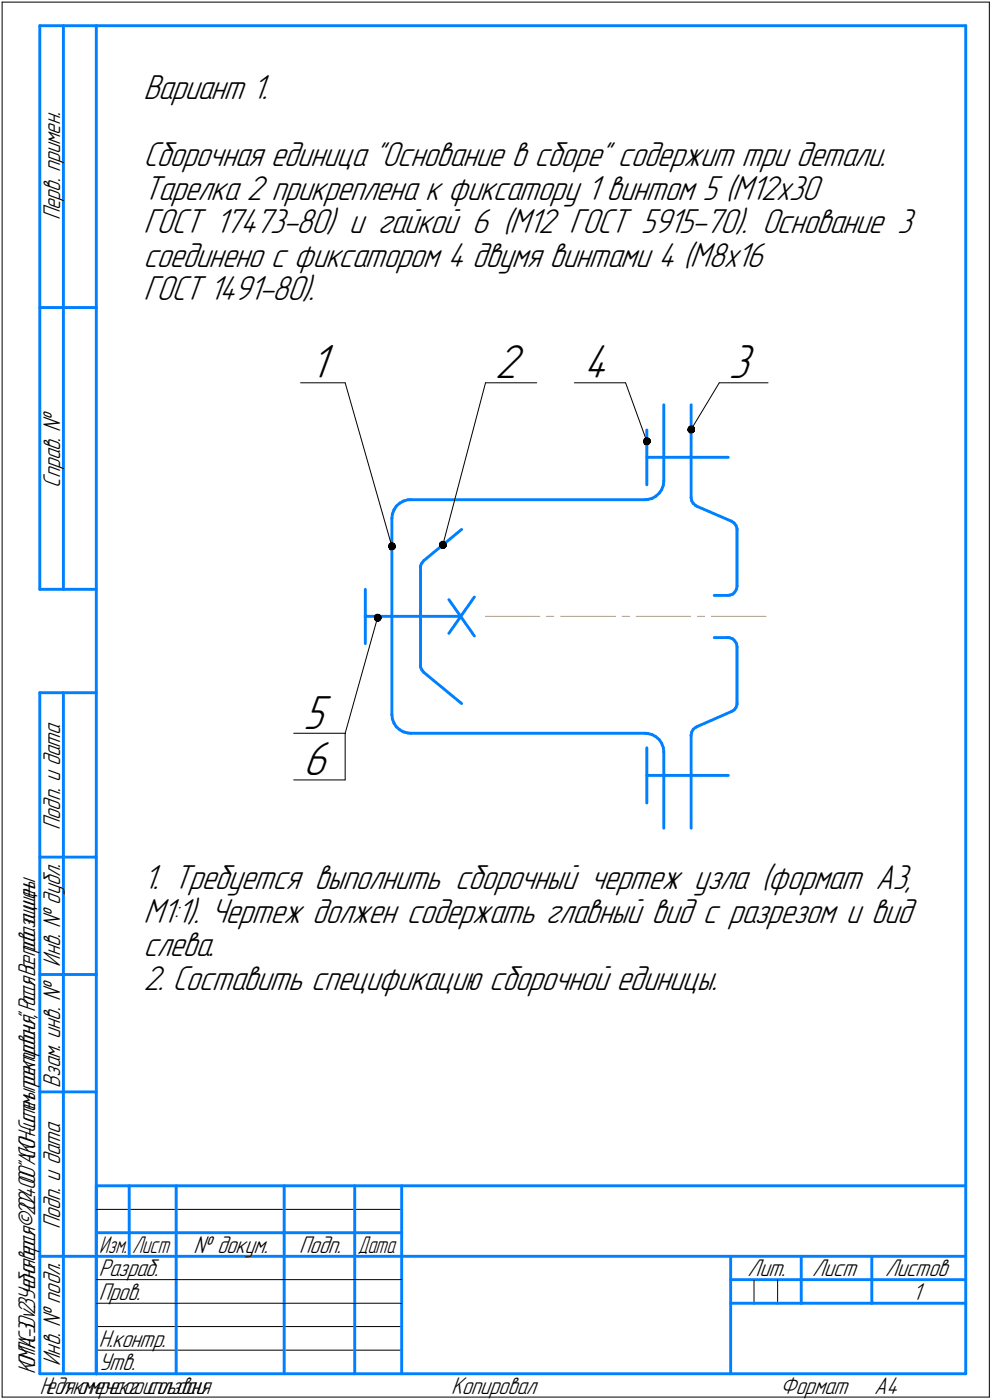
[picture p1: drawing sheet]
<svg xmlns="http://www.w3.org/2000/svg" width="211mm" height="298mm" viewBox="0 0 211 298" stroke-linecap="round" stroke-linejoin="round" font-family="sans-serif">
<g fill="none" stroke="#000" stroke-width=".21">
<path d="M.5 .5h210zM.5 .5v297zM210.5 .5v297zM64 81.5h9.4zM73.4 81.5l10 34.8zM103.3 81.5l-9.1 34.5zM103.3 81.5h10.9zM122.2 81.5h10.9zM133.1 81.5l4.5 12.5zM153 81.5l-6 9.9zM153 81.5h10.4zM80.3 131.5l-6.9 24.6z"/>
<path d="M62.5 156.1h10.9zM73.4 156.1v10zM62.5 166.1h10.9zM20.5 257.5h65zM20.5 272.5h17zM20.5 277.5h17zM37.5 272.5h23zM37.5 277.5h23zM60.5 272.5h15zM60.5 277.5h15zM75.5 272.5h10zM75.5 277.5h10z"/>
<path d="M160.4 272.5v5zM165.4 272.5v5zM.5 297.5h210zM20.5 282.4h65zM20.5 287.5h65z"/>
</g>
<g fill="none" stroke="#0080ff" stroke-width=".62">
<path d="M8.5 5.5v120zM8.5 5.5h12zM13.5 5.5v120zM20.5 5.5h185zM20.5 5.5v287zM205.5 5.5v287zM8.5 65.5h12zM137.6 91.6v11.6zM137.6 97.4h17.3zM141.2 86.2v16.2zM147 86.2v19.7zM83.4 110.3v20.9z"/>
<path d="M83.5 109.4l-.1 .9zM83.8 108.5l-.3 .9zM84.3 107.8l-.5 .7zM84.3 107.8l.8-.7zM85.1 107.1l.8-.4zM85.9 106.7l.9-.3zM86.8 106.4h.6zM87.4 106.4h49.9zM89.7 119.9l-.2 .6zM90.1 119.4l8.1-6.7zM90.1 119.4l-.4 .5zM137.3 106.4l.5-.1z"/>
<path d="M137.8 106.3l.9-.2zM138.7 106.1l.8-.4zM139.5 105.7l.8-.7zM140.8 104.3l-.5 .7zM141.1 103.3l-.3 1zM141.2 102.4l-.1 .9zM147 105.9l.2 .7zM147.2 106.6l.3 .6zM147.5 107.2l.5 .4zM148 107.6l.3 .2zM148.3 107.8l7.3 3.2zM155.6 111l.6 .4z"/>
<path d="M156.2 111.4l.4 .5zM156.6 111.9l.2 .7zM156.8 112.8v12zM156.8 112.6v.2zM8.5 125.5h12zM77.7 131.2h20.3zM77.7 125.5v6zM77.7 131v6zM83.4 131.2v21zM89.5 120.9v10.6zM89.5 120.5v.4zM89.5 131v10.6z"/>
<path d="M95.5 127.7l5.4 7.7zM100.9 127.1l-5.4 7.7zM151.9 126.8h2.9zM151.9 135.7h2.9zM154.8 126.8l.5-.1zM154.8 135.7l.5 .1zM155.3 126.7l.6-.2zM155.3 135.8l.6 .2zM155.9 136l.5 .5zM156.4 126l-.5 .5zM156.4 136.5l.3 .5zM156.7 125.4l-.3 .6z"/>
<path d="M156.7 137l.1 .7zM156.8 124.8l-.1 .6zM156.8 137.7v12zM8.5 147.5v145zM8.5 147.5h12zM13.5 147.5v145zM83.4 152.2l.1 .9zM83.5 153.1l.3 .9zM83.8 154l.5 .8zM84.3 154.8l.8 .6zM85.1 155.4l.8 .4zM85.9 155.8l.9 .3z"/>
<path d="M86.8 156.1h.6zM87.4 156.1h49.9zM89.5 142l.2 .6zM89.5 141.6v.4zM89.7 142.6l.4 .5zM90.1 143.1l8.1 6.7zM137.3 156.1l.5 .1zM137.6 159.2v11.8zM137.8 156.2l.9 .2zM138.7 156.4l.8 .5zM139.5 156.9l.8 .6zM140.3 157.5l.5 .8z"/>
<path d="M140.8 158.3l.3 .9zM141.1 159.2l.1 .9zM147 156.5v19.8zM147.2 155.9l-.2 .6zM147.5 155.3l-.3 .6zM147.5 155.3l.5-.4zM148 154.9l.3-.2zM148.3 154.7l7.3-3.2zM155.6 151.5l.6-.3zM156.6 150.7l-.4 .5zM156.8 150l-.2 .7zM156.8 149.7v.3z"/>
<path d="M137.6 165.1h17.3zM141.2 160.1v16.2zM8.5 182.5h12zM8.5 207.5h12zM8.5 232.5h12zM20.5 252.5h185zM20.5 252.5v40zM27.5 252.5v15zM37.5 252.5v25zM60.5 252.5v25zM75.5 252.5v25zM85.5 252.5v40z"/>
<path d="M8.5 267.5h12zM20.5 262.5h7zM20.5 267.5h7zM27.5 262.5h10zM27.5 267.5h10zM37.5 277.5v15zM37.5 262.5h23zM37.5 267.5h23zM60.5 277.5v15zM60.5 262.5h15zM60.5 267.5h15zM75.5 277.5v15z"/>
<path d="M75.5 262.5h10zM75.5 267.5h10zM85.5 267.5h120zM155.4 267.5v25zM155.4 272.5h15.1zM155.4 277.5h5zM160.4 277.5h5zM165.4 277.5h5.1zM170.5 267.5v10zM170.5 272.5h35zM170.5 277.5h15zM185.5 267.5v10z"/>
<path d="M185.5 277.5h20zM8.5 292.5h12zM20.5 292.5h185z"/>
</g>
<path d="M103.3 131.2h11.6zM116.3 131.2h1.5zM119.3 131.2h11.6zM132.4 131.2h1.5zM135.4 131.2h11.5zM148.4 131.2h1.5zM151.4 131.2h11.6z" fill="none" stroke="#ff8000" stroke-width=".21"/>
<g fill="#fff" stroke="#fff" stroke-width=".21">
<path d="M65.9 72.7h5.6zM65.9 72.8h5.6zM65.9 72.8h5.6zM65.9 72.9h5.6zM65.9 72.9h5.6zM65.9 73h5.6zM65.9 73h5.6zM65.9 73.1h5.6zM65.9 73.2h5.6zM65.9 73.2h5.6zM65.9 73.3h5.6zM65.9 73.3h5.6zM65.9 73.4h5.6zM65.9 73.4h5.6zM65.9 73.5h5.6zM65.9 73.5h5.6zM65.9 73.6h5.6zM65.9 73.7h5.6zM65.9 73.7h5.6zM65.9 73.8h5.6zM65.9 73.8h5.6zM65.9 73.9h5.6zM65.9 73.9h5.6zM65.9 74h5.6zM65.9 74.1h5.6zM65.9 74.1h5.6zM65.9 74.2h5.6zM65.9 74.2h5.6zM65.9 74.3h5.6zM65.9 74.3h5.6zM65.9 74.4h5.6zM65.9 74.5h5.6zM65.9 74.5h5.6zM65.9 74.6h5.6zM65.9 74.6h5.6zM65.9 74.7h5.6zM65.9 74.7h5.6zM65.9 74.8h5.6zM65.9 74.8h5.6zM65.9 74.9h5.6zM65.9 75h5.6zM65.9 75h5.6zM65.9 75.1h5.6zM65.9 75.1h5.6zM65.9 75.2h5.6zM65.9 75.2h5.6zM65.9 75.3h5.6zM65.9 75.4h5.6zM65.9 75.4h5.6zM65.9 75.5h5.6zM65.9 75.5h5.6zM65.9 75.6h5.6zM65.9 75.6h5.6zM65.9 75.7h5.6zM65.9 75.7h5.6zM65.9 75.8h5.6zM65.9 75.9h5.6zM65.9 75.9h5.6zM65.9 76h5.6zM65.9 76h5.6zM65.9 76.1h5.6zM65.9 76.1h5.6zM65.9 76.2h5.6zM65.9 76.3h5.6zM65.9 76.3h5.6zM65.9 76.4h5.6zM65.9 76.4h5.6zM65.9 76.5h5.6zM65.9 76.5h5.6zM65.9 76.6h5.6zM65.9 76.7h5.6zM65.9 76.7h5.6zM65.9 76.8h5.6zM65.9 76.8h5.6zM65.9 76.9h5.6zM65.9 76.9h5.6zM65.9 77h5.6zM65.9 77h5.6zM65.9 77.1h5.6zM65.9 77.2h5.6zM65.9 77.2h5.6zM65.9 77.3h5.6zM65.9 77.3h5.6zM65.9 77.4h5.6zM65.9 77.4h5.6zM65.9 77.5h5.6zM65.9 77.6h5.6zM65.9 77.6h5.6zM65.9 77.7h5.6zM65.9 77.7h5.6zM65.9 77.8h5.6zM65.9 77.8h5.6zM65.9 77.9h5.6zM65.9 77.9h5.6zM65.9 78h5.6zM65.9 78.1h5.6zM65.9 78.1h5.6zM65.9 78.2h5.6zM65.9 78.2h5.6zM65.9 78.3h5.6zM65.9 78.3h5.6zM65.9 78.4h5.6zM65.9 78.5h5.6zM65.9 78.5h5.6zM65.9 78.6h5.6zM65.9 78.6h5.6zM65.9 78.7h5.6zM65.9 78.7h5.6zM65.9 78.8h5.6zM65.9 78.9h5.6zM65.9 78.9h5.6zM65.9 79h5.6zM65.9 79h5.6zM65.9 79.1h5.6zM65.9 79.1h5.6zM65.9 79.2h5.6zM65.9 79.2h5.6zM65.9 79.3h5.6zM65.9 79.4h5.6zM65.9 79.4h5.6zM65.9 79.5h5.6zM65.9 79.5h5.6zM65.9 79.6h5.6zM65.9 79.6h5.6zM65.9 79.7h5.6zM65.9 79.8h5.6zM65.9 79.8h5.6zM65.9 79.9h5.6zM65.9 79.9h5.6zM65.9 80h5.6zM65.9 80h5.6zM65.9 80.1h5.6zM65.9 80.2h5.6zM65.9 80.2h5.6zM65.9 80.3h5.6zM65.9 80.3h5.6zM65.9 80.4h5.6zM65.9 80.4h5.6zM65.9 80.5h5.6zM65.9 80.5h5.6zM65.9 80.6h5.6zM65.9 80.7h5.6zM65.9 80.7h5.6zM65.9 80.8h5.6zM65.9 80.8h5.6zM65.9 80.9h5.6zM65.9 80.9h5.6zM65.9 81h5.6zM65.9 81.1h5.6zM65.9 81.1h5.6zM65.9 81.2h5.6zM65.9 81.2h5.6zM65.9 81.3h5.6zM65.9 81.3h5.6zM65.9 81.4h5.6zM65.9 81.4h5.6zM65.9 81.5h5.6zM65.9 81.6h5.6zM65.9 81.6h5.6zM65.9 81.7h5.6zM65.9 81.7h5.6zM65.9 81.8h5.6zM65.9 81.8h5.6zM65.9 81.9h5.6zM65.9 82h5.6zM65.9 82h5.6zM65.9 82.1h5.6zM65.9 82.1h5.6zM65.9 82.2h5.6zM65.9 82.2h5.6zM65.9 82.3h5.6zM65.9 82.4h5.6zM65.9 82.4h5.6zM65.9 82.5h5.6zM65.9 82.5h5.6zM65.9 82.6h5.6z"/>
<path d="M105.3 72.7h6.9zM105.3 72.8h6.9zM105.3 72.8h6.9zM105.3 72.9h6.9zM105.3 72.9h6.9zM105.3 73h6.9zM105.3 73h6.9zM105.3 73.1h6.9zM105.3 73.2h6.9zM105.3 73.2h6.9zM105.3 73.3h6.9zM105.3 73.3h6.9zM105.3 73.4h6.9zM105.3 73.4h6.9zM105.3 73.5h6.9zM105.3 73.5h6.9zM105.3 73.6h6.9zM105.3 73.7h6.9zM105.3 73.7h6.9zM105.3 73.8h6.9zM105.3 73.8h6.9zM105.3 73.9h6.9zM105.3 73.9h6.9zM105.3 74h6.9zM105.3 74.1h6.9zM105.3 74.1h6.9zM105.3 74.2h6.9zM105.3 74.2h6.9zM105.3 74.3h6.9zM105.3 74.3h6.9zM105.3 74.4h6.9zM105.3 74.5h6.9zM105.3 74.5h6.9zM105.3 74.6h6.9zM105.3 74.6h6.9zM105.3 74.7h6.9zM105.3 74.7h6.9zM105.3 74.8h6.9zM105.3 74.8h6.9zM105.3 74.9h6.9zM105.3 75h6.9zM105.3 75h6.9zM105.3 75.1h6.9zM105.3 75.1h6.9zM105.3 75.2h6.9zM105.3 75.2h6.9zM105.3 75.3h6.9zM105.3 75.4h6.9zM105.3 75.4h6.9zM105.3 75.5h6.9zM105.3 75.5h6.9zM105.3 75.6h6.9zM105.3 75.6h6.9zM105.3 75.7h6.9zM105.3 75.7h6.9zM105.3 75.8h6.9zM105.3 75.9h6.9zM105.3 75.9h6.9zM105.3 76h6.9zM105.3 76h6.9zM105.3 76.1h6.9zM105.3 76.1h6.9zM105.3 76.2h6.9zM105.3 76.3h6.9zM105.3 76.3h6.9zM105.3 76.4h6.9zM105.3 76.4h6.9zM105.3 76.5h6.9zM105.3 76.5h6.9zM105.3 76.6h6.9zM105.3 76.7h6.9zM105.3 76.7h6.9zM105.3 76.8h6.9zM105.3 76.8h6.9zM105.3 76.9h6.9zM105.3 76.9h6.9zM105.3 77h6.9zM105.3 77h6.9zM105.3 77.1h6.9zM105.3 77.2h6.9zM105.3 77.2h6.9zM105.3 77.3h6.9zM105.3 77.3h6.9zM105.3 77.4h6.9zM105.3 77.4h6.9zM105.3 77.5h6.9zM105.3 77.6h6.9zM105.3 77.6h6.9zM105.3 77.7h6.9zM105.3 77.7h6.9zM105.3 77.8h6.9zM105.3 77.8h6.9zM105.3 77.9h6.9zM105.3 77.9h6.9zM105.3 78h6.9zM105.3 78.1h6.9zM105.3 78.1h6.9zM105.3 78.2h6.9zM105.3 78.2h6.9zM105.3 78.3h6.9zM105.3 78.3h6.9zM105.3 78.4h6.9zM105.3 78.5h6.9zM105.3 78.5h6.9zM105.3 78.6h6.9zM105.3 78.6h6.9zM105.3 78.7h6.9zM105.3 78.7h6.9zM105.3 78.8h6.9zM105.3 78.9h6.9zM105.3 78.9h6.9zM105.3 79h6.9zM105.3 79h6.9zM105.3 79.1h6.9zM105.3 79.1h6.9zM105.3 79.2h6.9zM105.3 79.2h6.9zM105.3 79.3h6.9zM105.3 79.4h6.9zM105.3 79.4h6.9zM105.3 79.5h6.9zM105.3 79.5h6.9zM105.3 79.6h6.9zM105.3 79.6h6.9zM105.3 79.7h6.9zM105.3 79.8h6.9zM105.3 79.8h6.9zM105.3 79.9h6.9zM105.3 79.9h6.9zM105.3 80h6.9zM105.3 80h6.9zM105.3 80.1h6.9zM105.3 80.2h6.9zM105.3 80.2h6.9zM105.3 80.3h6.9zM105.3 80.3h6.9zM105.3 80.4h6.9zM105.3 80.4h6.9zM105.3 80.5h6.9zM105.3 80.5h6.9zM105.3 80.6h6.9zM105.3 80.7h6.9zM105.3 80.7h6.9zM105.3 80.8h6.9zM105.3 80.8h6.9zM105.3 80.9h6.9zM105.3 80.9h6.9zM105.3 81h6.9zM105.3 81.1h6.9zM105.3 81.1h6.9zM105.3 81.2h6.9zM105.3 81.2h6.9zM105.3 81.3h6.9zM105.3 81.3h6.9zM105.3 81.4h6.9zM105.3 81.4h6.9zM105.3 81.5h6.9zM105.3 81.6h6.9zM105.3 81.6h6.9zM105.3 81.7h6.9zM105.3 81.7h6.9zM105.3 81.8h6.9zM105.3 81.8h6.9zM105.3 81.9h6.9zM105.3 82h6.9zM105.3 82h6.9zM105.3 82.1h6.9zM105.3 82.1h6.9zM105.3 82.2h6.9zM105.3 82.2h6.9zM105.3 82.3h6.9zM105.3 82.4h6.9zM105.3 82.4h6.9zM105.3 82.5h6.9zM105.3 82.5h6.9zM105.3 82.6h6.9z"/>
<path d="M155 72.7h6.4zM155 72.8h6.4zM155 72.8h6.4zM155 72.9h6.4zM155 72.9h6.4zM155 73h6.4zM155 73h6.4zM155 73.1h6.4zM155 73.2h6.4zM155 73.2h6.4zM155 73.3h6.4zM155 73.3h6.4zM155 73.4h6.4zM155 73.4h6.4zM155 73.5h6.4zM155 73.5h6.4zM155 73.6h6.4zM155 73.7h6.4zM155 73.7h6.4zM155 73.8h6.4zM155 73.8h6.4zM155 73.9h6.4zM155 73.9h6.4zM155 74h6.4zM155 74.1h6.4zM155 74.1h6.4zM155 74.2h6.4zM155 74.2h6.4zM155 74.3h6.4zM155 74.3h6.4zM155 74.4h6.4zM155 74.5h6.4zM155 74.5h6.4zM155 74.6h6.4zM155 74.6h6.4zM155 74.7h6.4zM155 74.7h6.4zM155 74.8h6.4zM155 74.8h6.4zM155 74.9h6.4zM155 75h6.4zM155 75h6.4zM155 75.1h6.4zM155 75.1h6.4zM155 75.2h6.4zM155 75.2h6.4zM155 75.3h6.4zM155 75.4h6.4zM155 75.4h6.4zM155 75.5h6.4zM155 75.5h6.4zM155 75.6h6.4zM155 75.6h6.4zM155 75.7h6.4zM155 75.7h6.4zM155 75.8h6.4zM155 75.9h6.4zM155 75.9h6.4zM155 76h6.4zM155 76h6.4zM155 76.1h6.4zM155 76.1h6.4zM155 76.2h6.4zM155 76.3h6.4zM155 76.3h6.4zM155 76.4h6.4zM155 76.4h6.4zM155 76.5h6.4zM155 76.5h6.4zM155 76.6h6.4zM155 76.7h6.4zM155 76.7h6.4zM155 76.8h6.4zM155 76.8h6.4zM155 76.9h6.4zM155 76.9h6.4zM155 77h6.4zM155 77h6.4zM155 77.1h6.4zM155 77.2h6.4zM155 77.2h6.4zM155 77.3h6.4zM155 77.3h6.4zM155 77.4h6.4zM155 77.4h6.4zM155 77.5h6.4zM155 77.6h6.4zM155 77.6h6.4zM155 77.7h6.4zM155 77.7h6.4zM155 77.8h6.4zM155 77.8h6.4zM155 77.9h6.4zM155 77.9h6.4zM155 78h6.4zM155 78.1h6.4zM155 78.1h6.4zM155 78.2h6.4zM155 78.2h6.4zM155 78.3h6.4zM155 78.3h6.4zM155 78.4h6.4zM155 78.5h6.4zM155 78.5h6.4zM155 78.6h6.4zM155 78.6h6.4zM155 78.7h6.4zM155 78.7h6.4zM155 78.8h6.4zM155 78.9h6.4zM155 78.9h6.4zM155 79h6.4zM155 79h6.4zM155 79.1h6.4zM155 79.1h6.4zM155 79.2h6.4zM155 79.2h6.4zM155 79.3h6.4zM155 79.4h6.4zM155 79.4h6.4zM155 79.5h6.4zM155 79.5h6.4zM155 79.6h6.4zM155 79.6h6.4zM155 79.7h6.4zM155 79.8h6.4zM155 79.8h6.4zM155 79.9h6.4zM155 79.9h6.4zM155 80h6.4zM155 80h6.4zM155 80.1h6.4zM155 80.2h6.4zM155 80.2h6.4zM155 80.3h6.4zM155 80.3h6.4zM155 80.4h6.4zM155 80.4h6.4zM155 80.5h6.4zM155 80.5h6.4zM155 80.6h6.4zM155 80.7h6.4zM155 80.7h6.4zM155 80.8h6.4zM155 80.8h6.4zM155 80.9h6.4zM155 80.9h6.4zM155 81h6.4zM155 81.1h6.4zM155 81.1h6.4zM155 81.2h6.4zM155 81.2h6.4zM155 81.3h6.4zM155 81.3h6.4zM155 81.4h6.4zM155 81.4h6.4zM155 81.5h6.4zM155 81.6h6.4zM155 81.6h6.4zM155 81.7h6.4zM155 81.7h6.4zM155 81.8h6.4zM155 81.8h6.4zM155 81.9h6.4zM155 82h6.4zM155 82h6.4zM155 82.1h6.4zM155 82.1h6.4zM155 82.2h6.4zM155 82.2h6.4zM155 82.3h6.4zM155 82.4h6.4zM155 82.4h6.4zM155 82.5h6.4zM155 82.5h6.4zM155 82.6h6.4z"/>
<path d="M124.2 72.7h6.9zM124.2 72.8h6.9zM124.2 72.8h6.9zM124.2 72.9h6.9zM124.2 72.9h6.9zM124.2 73h6.9zM124.2 73h6.9zM124.2 73.1h6.9zM124.2 73.2h6.9zM124.2 73.2h6.9zM124.2 73.3h6.9zM124.2 73.3h6.9zM124.2 73.4h6.9zM124.2 73.4h6.9zM124.2 73.5h6.9zM124.2 73.5h6.9zM124.2 73.6h6.9zM124.2 73.7h6.9zM124.2 73.7h6.9zM124.2 73.8h6.9zM124.2 73.8h6.9zM124.2 73.9h6.9zM124.2 73.9h6.9zM124.2 74h6.9zM124.2 74.1h6.9zM124.2 74.1h6.9zM124.2 74.2h6.9zM124.2 74.2h6.9zM124.2 74.3h6.9zM124.2 74.3h6.9zM124.2 74.4h6.9zM124.2 74.5h6.9zM124.2 74.5h6.9zM124.2 74.6h6.9zM124.2 74.6h6.9zM124.2 74.7h6.9zM124.2 74.7h6.9zM124.2 74.8h6.9zM124.2 74.8h6.9zM124.2 74.9h6.9zM124.2 75h6.9zM124.2 75h6.9zM124.2 75.1h6.9zM124.2 75.1h6.9zM124.2 75.2h6.9zM124.2 75.2h6.9zM124.2 75.3h6.9zM124.2 75.4h6.9zM124.2 75.4h6.9zM124.2 75.5h6.9zM124.2 75.5h6.9zM124.2 75.6h6.9zM124.2 75.6h6.9zM124.2 75.7h6.9zM124.2 75.7h6.9zM124.2 75.8h6.9zM124.2 75.9h6.9zM124.2 75.9h6.9zM124.2 76h6.9zM124.2 76h6.9zM124.2 76.1h6.9zM124.2 76.1h6.9zM124.2 76.2h6.9zM124.2 76.3h6.9zM124.2 76.3h6.9zM124.2 76.4h6.9zM124.2 76.4h6.9zM124.2 76.5h6.9zM124.2 76.5h6.9zM124.2 76.6h6.9zM124.2 76.7h6.9zM124.2 76.7h6.9zM124.2 76.8h6.9zM124.2 76.8h6.9zM124.2 76.9h6.9zM124.2 76.9h6.9zM124.2 77h6.9zM124.2 77h6.9zM124.2 77.1h6.9zM124.2 77.2h6.9zM124.2 77.2h6.9zM124.2 77.3h6.9zM124.2 77.3h6.9zM124.2 77.4h6.9zM124.2 77.4h6.9zM124.2 77.5h6.9zM124.2 77.6h6.9zM124.2 77.6h6.9zM124.2 77.7h6.9zM124.2 77.7h6.9zM124.2 77.8h6.9zM124.2 77.8h6.9zM124.2 77.9h6.9zM124.2 77.9h6.9zM124.2 78h6.9zM124.2 78.1h6.9zM124.2 78.1h6.9zM124.2 78.2h6.9zM124.2 78.2h6.9zM124.2 78.3h6.9zM124.2 78.3h6.9zM124.2 78.4h6.9zM124.2 78.5h6.9zM124.2 78.5h6.9zM124.2 78.6h6.9zM124.2 78.6h6.9zM124.2 78.7h6.9zM124.2 78.7h6.9zM124.2 78.8h6.9zM124.2 78.9h6.9zM124.2 78.9h6.9zM124.2 79h6.9zM124.2 79h6.9zM124.2 79.1h6.9zM124.2 79.1h6.9zM124.2 79.2h6.9zM124.2 79.2h6.9zM124.2 79.3h6.9zM124.2 79.4h6.9zM124.2 79.4h6.9zM124.2 79.5h6.9zM124.2 79.5h6.9zM124.2 79.6h6.9zM124.2 79.6h6.9zM124.2 79.7h6.9zM124.2 79.8h6.9zM124.2 79.8h6.9zM124.2 79.9h6.9zM124.2 79.9h6.9zM124.2 80h6.9zM124.2 80h6.9zM124.2 80.1h6.9zM124.2 80.2h6.9zM124.2 80.2h6.9zM124.2 80.3h6.9zM124.2 80.3h6.9zM124.2 80.4h6.9zM124.2 80.4h6.9zM124.2 80.5h6.9zM124.2 80.5h6.9zM124.2 80.6h6.9zM124.2 80.7h6.9zM124.2 80.7h6.9zM124.2 80.8h6.9zM124.2 80.8h6.9zM124.2 80.9h6.9zM124.2 80.9h6.9zM124.2 81h6.9zM124.2 81.1h6.9zM124.2 81.1h6.9zM124.2 81.2h6.9zM124.2 81.2h6.9zM124.2 81.3h6.9zM124.2 81.3h6.9zM124.2 81.4h6.9zM124.2 81.4h6.9zM124.2 81.5h6.9zM124.2 81.6h6.9zM124.2 81.6h6.9zM124.2 81.7h6.9zM124.2 81.7h6.9zM124.2 81.8h6.9zM124.2 81.8h6.9zM124.2 81.9h6.9zM124.2 82h6.9zM124.2 82h6.9zM124.2 82.1h6.9zM124.2 82.1h6.9zM124.2 82.2h6.9zM124.2 82.2h6.9zM124.2 82.3h6.9zM124.2 82.4h6.9zM124.2 82.4h6.9zM124.2 82.5h6.9zM124.2 82.5h6.9zM124.2 82.6h6.9z"/>
<path d="M64.5 147.3h6.4zM64.5 147.4h6.4zM64.5 147.4h6.4zM64.5 147.5h6.4zM64.5 147.5h6.4zM64.5 147.6h6.4zM64.5 147.7h6.4zM64.5 147.7h6.4zM64.5 147.8h6.4zM64.5 147.8h6.4zM64.5 147.9h6.4zM64.5 147.9h6.4zM64.5 148h6.4zM64.5 148.1h6.4zM64.5 148.1h6.4zM64.5 148.2h6.4zM64.5 148.2h6.4zM64.5 148.3h6.4zM64.5 148.3h6.4zM64.5 148.4h6.4zM64.5 148.4h6.4zM64.5 148.5h6.4zM64.5 148.6h6.4zM64.5 148.6h6.4zM64.5 148.7h6.4zM64.5 148.7h6.4zM64.5 148.8h6.4zM64.5 148.8h6.4zM64.5 148.9h6.4zM64.5 149h6.4zM64.5 149h6.4zM64.5 149.1h6.4zM64.5 149.1h6.4zM64.5 149.2h6.4zM64.5 149.2h6.4zM64.5 149.3h6.4zM64.5 149.4h6.4zM64.5 149.4h6.4zM64.5 149.5h6.4zM64.5 149.5h6.4zM64.5 149.6h6.4zM64.5 149.6h6.4zM64.5 149.7h6.4zM64.5 149.7h6.4zM64.5 149.8h6.4zM64.5 149.9h6.4zM64.5 149.9h6.4zM64.5 150h6.4zM64.5 150h6.4zM64.5 150.1h6.4zM64.5 150.1h6.4zM64.5 150.2h6.4zM64.5 150.3h6.4zM64.5 150.3h6.4zM64.5 150.4h6.4zM64.5 150.4h6.4zM64.5 150.5h6.4zM64.5 150.5h6.4zM64.5 150.6h6.4zM64.5 150.7h6.4zM64.5 150.7h6.4zM64.5 150.8h6.4zM64.5 150.8h6.4zM64.5 150.9h6.4zM64.5 150.9h6.4zM64.5 151h6.4zM64.5 151h6.4zM64.5 151.1h6.4zM64.5 151.2h6.4zM64.5 151.2h6.4zM64.5 151.3h6.4zM64.5 151.3h6.4zM64.5 151.4h6.4zM64.5 151.4h6.4zM64.5 151.5h6.4zM64.5 151.6h6.4zM64.5 151.6h6.4zM64.5 151.7h6.4zM64.5 151.7h6.4zM64.5 151.8h6.4zM64.5 151.8h6.4zM64.5 151.9h6.4zM64.5 151.9h6.4zM64.5 152h6.4zM64.5 152.1h6.4zM64.5 152.1h6.4zM64.5 152.2h6.4zM64.5 152.2h6.4zM64.5 152.3h6.4zM64.5 152.3h6.4zM64.5 152.4h6.4zM64.5 152.5h6.4zM64.5 152.5h6.4zM64.5 152.6h6.4zM64.5 152.6h6.4zM64.5 152.7h6.4zM64.5 152.7h6.4zM64.5 152.8h6.4zM64.5 152.9h6.4zM64.5 152.9h6.4zM64.5 153h6.4zM64.5 153h6.4zM64.5 153.1h6.4zM64.5 153.1h6.4zM64.5 153.2h6.4zM64.5 153.2h6.4zM64.5 153.3h6.4zM64.5 153.4h6.4zM64.5 153.4h6.4zM64.5 153.5h6.4zM64.5 153.5h6.4zM64.5 153.6h6.4zM64.5 153.6h6.4zM64.5 153.7h6.4zM64.5 153.8h6.4zM64.5 153.8h6.4zM64.5 153.9h6.4zM64.5 153.9h6.4zM64.5 154h6.4zM64.5 154h6.4zM64.5 154.1h6.4zM64.5 154.1h6.4zM64.5 154.2h6.4zM64.5 154.3h6.4zM64.5 154.3h6.4zM64.5 154.4h6.4zM64.5 154.4h6.4zM64.5 154.5h6.4zM64.5 154.5h6.4zM64.5 154.6h6.4zM64.5 154.7h6.4zM64.5 154.7h6.4zM64.5 154.8h6.4zM64.5 154.8h6.4zM64.5 154.9h6.4zM64.5 154.9h6.4zM64.5 155h6.4zM64.5 155.1h6.4zM64.5 155.1h6.4zM64.5 155.2h6.4zM64.5 155.2h6.4zM64.5 155.3h6.4zM64.5 155.3h6.4zM64.5 155.4h6.4zM64.5 155.4h6.4zM64.5 155.5h6.4zM64.5 155.6h6.4zM64.5 155.6h6.4zM64.5 155.7h6.4zM64.5 155.7h6.4zM64.5 155.8h6.4zM64.5 155.8h6.4zM64.5 155.9h6.4zM64.5 156h6.4zM64.5 156h6.4zM64.5 156.1h6.4zM64.5 156.1h6.4zM64.5 156.2h6.4zM64.5 156.2h6.4zM64.5 156.3h6.4zM64.5 156.4h6.4zM64.5 156.4h6.4zM64.5 156.5h6.4zM64.5 156.5h6.4zM64.5 156.6h6.4zM64.5 156.6h6.4zM64.5 156.7h6.4zM64.5 156.7h6.4zM64.5 156.8h6.4zM64.5 156.9h6.4zM64.5 156.9h6.4zM64.5 157h6.4zM64.5 157h6.4zM64.5 157.1h6.4zM64.5 157.1h6.4zM64.5 157.2h6.4z"/>
<path d="M64.5 157.3h7zM64.5 157.3h7zM64.5 157.4h7zM64.5 157.4h7zM64.5 157.5h7zM64.5 157.5h7zM64.5 157.6h7zM64.5 157.6h7zM64.5 157.7h7zM64.5 157.8h7zM64.5 157.8h7zM64.5 157.9h7zM64.5 157.9h7zM64.5 158h7zM64.5 158h7zM64.5 158.1h7zM64.5 158.2h7zM64.5 158.2h7zM64.5 158.3h7zM64.5 158.3h7zM64.5 158.4h7zM64.5 158.4h7zM64.5 158.5h7zM64.5 158.6h7zM64.5 158.6h7zM64.5 158.7h7zM64.5 158.7h7zM64.5 158.8h7zM64.5 158.8h7zM64.5 158.9h7zM64.5 158.9h7zM64.5 159h7zM64.5 159.1h7zM64.5 159.1h7zM64.5 159.2h7zM64.5 159.2h7zM64.5 159.3h7zM64.5 159.3h7zM64.5 159.4h7zM64.5 159.5h7zM64.5 159.5h7zM64.5 159.6h7zM64.5 159.6h7zM64.5 159.7h7zM64.5 159.7h7zM64.5 159.8h7zM64.5 159.9h7zM64.5 159.9h7zM64.5 160h7zM64.5 160h7zM64.5 160.1h7zM64.5 160.1h7zM64.5 160.2h7zM64.5 160.2h7zM64.5 160.3h7zM64.5 160.4h7zM64.5 160.4h7zM64.5 160.5h7zM64.5 160.5h7zM64.5 160.6h7zM64.5 160.6h7zM64.5 160.7h7zM64.5 160.8h7zM64.5 160.8h7zM64.5 160.9h7zM64.5 160.9h7zM64.5 161h7zM64.5 161h7zM64.5 161.1h7zM64.5 161.1h7zM64.5 161.2h7zM64.5 161.3h7zM64.5 161.3h7zM64.5 161.4h7zM64.5 161.4h7zM64.5 161.5h7zM64.5 161.5h7zM64.5 161.6h7zM64.5 161.7h7zM64.5 161.7h7zM64.5 161.8h7zM64.5 161.8h7zM64.5 161.9h7zM64.5 161.9h7zM64.5 162h7zM64.5 162.1h7zM64.5 162.1h7zM64.5 162.2h7zM64.5 162.2h7zM64.5 162.3h7zM64.5 162.3h7zM64.5 162.4h7zM64.5 162.4h7zM64.5 162.5h7zM64.5 162.6h7zM64.5 162.6h7zM64.5 162.7h7zM64.5 162.7h7zM64.5 162.8h7zM64.5 162.8h7zM64.5 162.9h7zM64.5 163h7zM64.5 163h7zM64.5 163.1h7zM64.5 163.1h7zM64.5 163.2h7zM64.5 163.2h7zM64.5 163.3h7zM64.5 163.4h7zM64.5 163.4h7zM64.5 163.5h7zM64.5 163.5h7zM64.5 163.6h7zM64.5 163.6h7zM64.5 163.7h7zM64.5 163.7h7zM64.5 163.8h7zM64.5 163.9h7zM64.5 163.9h7zM64.5 164h7zM64.5 164h7zM64.5 164.1h7zM64.5 164.1h7zM64.5 164.2h7zM64.5 164.3h7zM64.5 164.3h7zM64.5 164.4h7zM64.5 164.4h7zM64.5 164.5h7zM64.5 164.5h7zM64.5 164.6h7zM64.5 164.6h7zM64.5 164.7h7zM64.5 164.8h7zM64.5 164.8h7zM64.5 164.9h7zM64.5 164.9h7zM64.5 165h7zM64.5 165h7zM64.5 165.1h7zM64.5 165.2h7zM64.5 165.2h7zM64.5 165.3h7zM64.5 165.3h7zM64.5 165.4h7zM64.5 165.4h7zM64.5 165.5h7zM64.5 165.6h7zM64.5 165.6h7zM64.5 165.7h7zM64.5 165.7h7zM64.5 165.8h7zM64.5 165.8h7zM64.5 165.9h7zM64.5 165.9h7zM64.5 166h7zM64.5 166.1h7zM64.5 166.1h7zM64.5 166.2h7zM64.5 166.2h7zM64.5 166.3h7zM64.5 166.3h7zM64.5 166.4h7zM64.5 166.5h7zM64.5 166.5h7zM64.5 166.6h7zM64.5 166.6h7zM64.5 166.7h7zM64.5 166.7h7zM64.5 166.8h7zM64.5 166.8h7zM64.5 166.9h7zM64.5 167h7zM64.5 167h7zM64.5 167.1h7zM64.5 167.1h7zM64.5 167.2h7z"/>
</g>
<g fill="#000" stroke="#000" stroke-width=".21">
<path d="M137.3 93.2h.4zM137.3 93.2h.6zM137.2 93.3h.9zM137.2 93.4h.9zM137.1 93.4h1.1zM137 93.5h1.2zM137 93.5h1.3zM137 93.6h1.3zM136.9 93.6h1.4zM136.9 93.7h1.5zM136.9 93.8h1.5zM136.9 93.8h1.5zM136.8 93.9h1.6zM136.9 93.9h1.5zM136.9 94h1.5zM136.9 94h1.5zM136.9 94.1h1.5zM136.9 94.1h1.5zM136.9 94.2h1.4zM136.9 94.3h1.4zM136.9 94.3h1.4zM137 94.4h1.3zM137 94.4h1.2zM137 94.5h1.2zM137.1 94.5h1zM137.1 94.6h1zM137.3 94.7h.7zM137.4 94.7h.5z"/>
<path d="M146.9 90.7h.4zM146.6 90.8h.9zM146.6 90.8h.9zM146.5 90.9h1.1zM146.5 90.9h1.2zM146.4 91h1.3zM146.4 91h1.4zM146.4 91.1h1.4zM146.4 91.2h1.4zM146.4 91.2h1.4zM146.3 91.3h1.5zM146.3 91.3h1.5zM146.3 91.4h1.5zM146.3 91.4h1.5zM146.2 91.5h1.6zM146.3 91.6h1.5zM146.3 91.6h1.5zM146.3 91.7h1.5zM146.4 91.7h1.4zM146.4 91.8h1.4zM146.4 91.8h1.4zM146.4 91.9h1.3zM146.5 91.9h1.2zM146.5 92h1.1zM146.6 92.1h.9zM146.6 92.1h.9zM146.7 92.2h.6z"/>
<path d="M83.1 115.5h.4zM83.1 115.6h.6zM83 115.7h.8zM82.9 115.7h1zM82.8 115.8h1.1zM82.8 115.8h1.2zM82.7 115.9h1.3zM82.7 115.9h1.3zM82.7 116h1.4zM82.7 116h1.4zM82.6 116.1h1.6zM82.6 116.2h1.6zM82.6 116.2h1.6zM82.6 116.3h1.6zM82.6 116.3h1.6zM82.6 116.4h1.6zM82.6 116.4h1.6zM82.6 116.5h1.6zM82.6 116.6h1.6zM82.7 116.6h1.4zM82.7 116.7h1.4zM82.7 116.7h1.3zM82.8 116.8h1.2zM82.8 116.8h1.2zM82.9 116.9h1zM82.9 117h.9zM83 117h.8zM83.1 117.1h.6z"/>
<path d="M94 115.3h.4zM93.9 115.3h.6zM93.8 115.4h.8zM93.7 115.4h1zM93.6 115.5h1.1zM93.6 115.5h1.2zM93.6 115.6h1.2zM93.5 115.7h1.4zM93.5 115.7h1.4zM93.5 115.8h1.4zM93.5 115.8h1.5zM93.4 115.9h1.6zM93.4 115.9h1.6zM93.4 116h1.6zM93.4 116h1.6zM93.4 116.1h1.6zM93.4 116.2h1.6zM93.4 116.2h1.6zM93.4 116.3h1.6zM93.5 116.3h1.4zM93.5 116.4h1.4zM93.5 116.4h1.4zM93.6 116.5h1.3zM93.6 116.6h1.2zM93.6 116.6h1.2zM93.8 116.7h.9zM93.9 116.7h.6zM94 116.8h.4z"/>
<path d="M80.1 130.8h.4zM80 130.8h.7zM79.9 130.9h.9zM79.9 131h1zM79.8 131h1.1zM79.8 131.1h1.2zM79.7 131.1h1.3zM79.7 131.2h1.4zM79.6 131.2h1.5zM79.6 131.3h1.5zM79.6 131.3h1.5zM79.5 131.4h1.6zM79.6 131.5h1.5zM79.6 131.5h1.5zM79.6 131.6h1.5zM79.6 131.6h1.5zM79.6 131.7h1.5zM79.6 131.7h1.5zM79.6 131.8h1.5zM79.6 131.9h1.5zM79.7 131.9h1.3zM79.7 132h1.3zM79.8 132h1.1zM79.8 132.1h1.1zM79.8 132.1h1zM79.9 132.2h.8zM80 132.2h.7z"/>
</g>
<g font-size="10.8">
<text x="65.9" y="80.5">1</text>
<text x="105.3" y="80.5">2</text>
<text x="124.2" y="80.5">4</text>
<text x="155" y="80.5">3</text>
<text x="64.5" y="155.1">5</text>
<text x="64.5" y="165.1">6</text>
</g>
<g font-size="7.8">
<text x="30.5" y="21.1">Вариант 1.</text>
<text x="30.5" y="35.4">Сборочная единица &quot;Основание в сборе&quot; содержит три детали.</text>
<text x="30.5" y="42.5">Тарелка 2 прикреплена к фиксатору 1 винтом 5 (М12х30</text>
<text x="30.5" y="49.6">ГОСТ 17473-80) и гайкой 6 (М12 ГОСТ 5915-70). Основание 3</text>
<text x="30.5" y="56.8">соединено с фиксатором 4 двумя винтами 4 (М8х16</text>
<text x="30.5" y="63.9">ГОСТ 1491-80).</text>
<text x="30.5" y="189.3">1. Требуется выполнить сборочный чертеж узла (формат А3,</text>
<text x="30.5" y="196.5">М1:1). Чертеж должен содержать главный вид с разрезом и вид</text>
<text x="30.5" y="203.6">слева.</text>
<text x="30.5" y="210.7">2. Составить спецификацию сборочной единицы.</text>
</g>
<g font-size="5.5">
<text x="12.8" y="46.9" transform="rotate(-90 12.8 46.9)">Перв. примен.</text>
<text x="12.8" y="103.8" transform="rotate(-90 12.8 103.8)">Справ. №</text>
<text x="12.8" y="176.7" transform="rotate(-90 12.8 176.7)">Подп. и дата</text>
<text x="12.8" y="205.8" transform="rotate(-90 12.8 205.8)">Инв. № дубл.</text>
<text x="12.8" y="231.6" transform="rotate(-90 12.8 231.6)">Взам. инв. №</text>
<text x="12.8" y="261.7" transform="rotate(-90 12.8 261.7)">Подп. и дата</text>
<text x="41.2" y="266.8">№ докум.</text>
<text x="63.6" y="266.8">Подп.</text>
<text x="21" y="271.8">Разраб.</text>
<text x="159.1" y="271.8">Лит.</text>
<text x="172.8" y="271.8">Лист</text>
<text x="188.3" y="271.8">Листов</text>
<text x="21" y="276.8">Пров.</text>
<text x="194.1" y="276.8">1</text>
<text x="21" y="286.8">Н.контр.</text>
<text x="12.8" y="290.8" transform="rotate(-90 12.8 290.8)">Инв. № подл.</text>
<text x="21" y="291.8">Утв.</text>
<text x="96" y="296.8">Копировал</text>
<text x="166" y="296.8">Формат</text>
<text x="186" y="296.8">A4</text>
</g>
<g font-size="5.4">
<text x="21.1" y="266.8">Изм.</text>
<text x="28.1" y="266.8">Лист</text>
<text x="76.1" y="266.8">Дата</text>
<text x="7.5" y="292.5" transform="rotate(-90 7.5 292.5)">КОМПАС-3Dv23Учебнаяверсия©2024ООО&quot;АСКОН-Системыпроектирования&quot;,Россия.Всеправазащищены.</text>
<text x="8.5" y="296.7">Недлякоммерческогоиспользования</text>
</g>
</svg>
